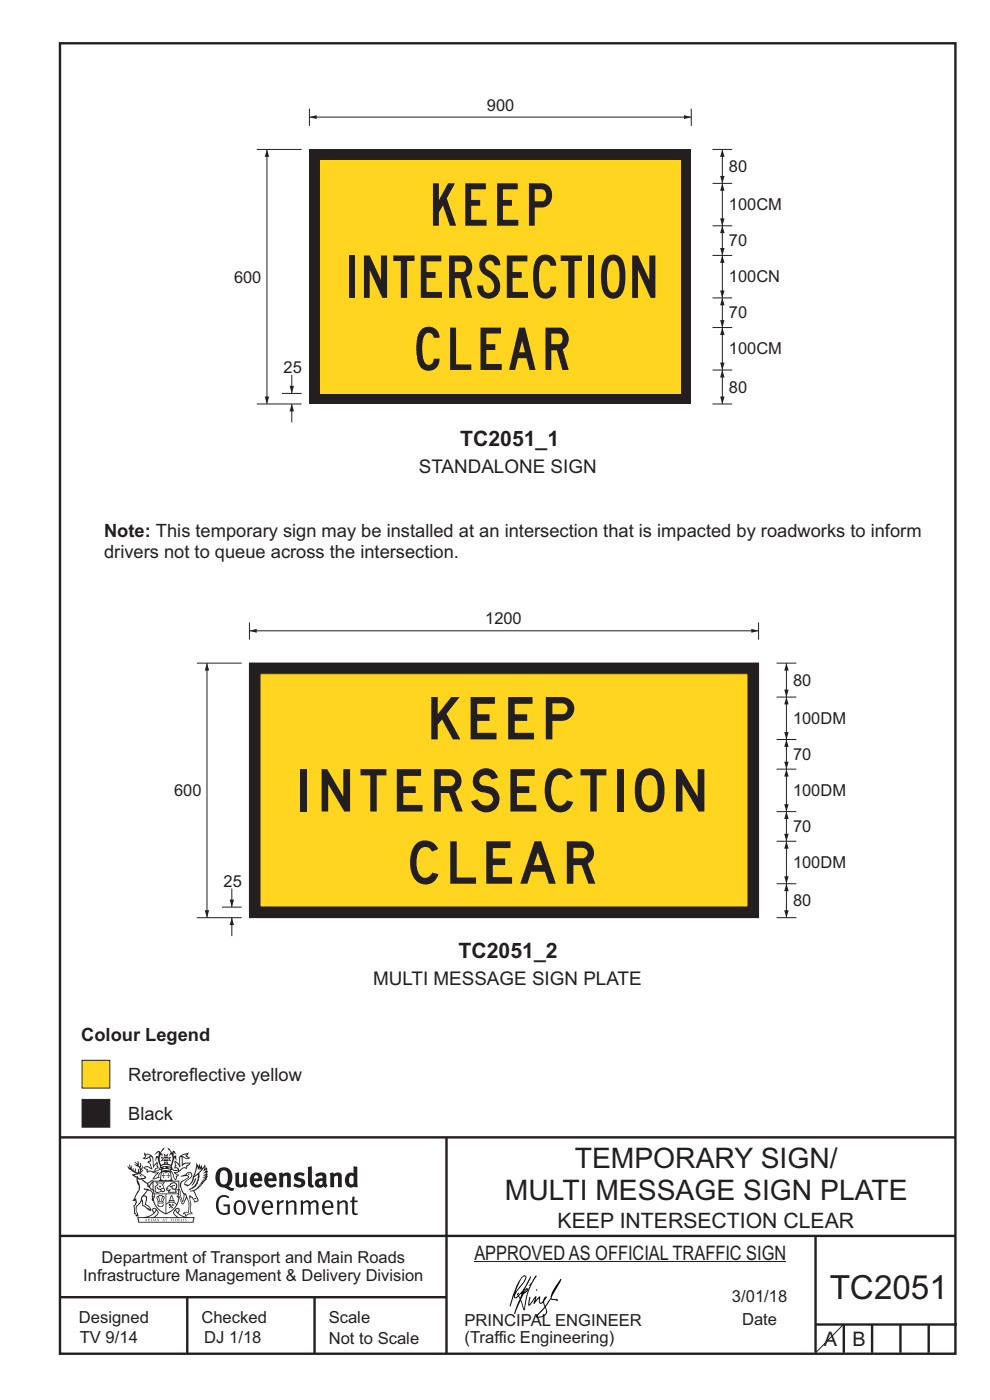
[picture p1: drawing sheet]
<svg xmlns="http://www.w3.org/2000/svg" width="210mm" height="297mm" viewBox="0 0 210 297" stroke-linecap="round" stroke-linejoin="round" font-family="sans-serif">
<g fill="none" stroke="#231f20" stroke-width=".51">
<path d="M12.7 9.2h190v278h-190zM12.7 241.3h190M94.7 241.4v45.8M12.7 275.2h82M12.7 262.2h190.1M39.7 275.2v12M66.7 275.2v12M173 262.1v24.9M173 281h30M179 281v6M185 281v6M191 281v6"/>
<path d="M197 281v6"/>
</g>
<g fill="#231f20">
<path d="M47 248.4a2.55 2.55 0 0 0 0 2.7l.3 .2a.81 .81 0 0 0 1-1v-.5a1.04 1.04 0 0 0-1.1-1.5zM46.3 248.1a1.82 1.82 0 0 1 2.1-.2 1.82 1.82 0 0 1 .9 1.8 2.29 2.29 0 0 1-.8 2l.7 .3h.5l-.2 .6a2.87 2.87 0 0 1-2-.7 2.12 2.12 0 0 1-1.7-3.1z" fill-rule="evenodd"/>
<path d="M49.9 248.9l.8-.2v2a.46 .46 0 0 0 .3 .6 .46 .46 0 0 0 .6-.3v-2.1l.7-.2v2.4l.2 .5-.5 .3-.3-.3a1.02 1.02 0 0 1-1.2 .3 1.02 1.02 0 0 1-.6-1.1z" fill-rule="evenodd"/>
<path d="M54 249.5l-.1 .5h.9a.49 .49 0 0 0-.2-.6 .49 .49 0 0 0-.6 .1zM53.4 249.1a1.34 1.34 0 0 1 1.6-.2 1.34 1.34 0 0 1 .6 1.5v.2h-1.7a.77 .77 0 0 0 .5 .8 .77 .77 0 0 0 .9-.4l.3 .5a1.59 1.59 0 0 1-2 .2 1.59 1.59 0 0 1-.5-2.1z" fill-rule="evenodd"/>
<path d="M57 249.5l-.1 .5h1a.49 .49 0 0 0-.2-.6 .49 .49 0 0 0-.7 .1zM56.4 249.1a1.34 1.34 0 0 1 1.6-.2 1.34 1.34 0 0 1 .7 1.5v.2h-1.8a.77 .77 0 0 0 .5 .8 .77 .77 0 0 0 .9-.4l.4 .5a1.59 1.59 0 0 1-2.1 .2 1.59 1.59 0 0 1-.5-2.1z" fill-rule="evenodd"/>
<path d="M59.2 248.9l.7-.2 .1 .4a.95 .95 0 0 1 1-.3 .95 .95 0 0 1 .7 .8v2.3h-.8v-2.3a.46 .46 0 0 0-.8 .1v2.2h-.8z" fill-rule="evenodd"/>
<path d="M62.6 249.1a1.75 1.75 0 0 1 2-.1l-.2 .5-.6-.2a.43 .43 0 0 0-.6 .3l.4 .3a1.04 1.04 0 0 1 1.2 1.1 1.04 1.04 0 0 1-1.4 1l-1.2-.4 .3-.6 1 .4 .4-.4a.88 .88 0 0 0-1-.5l-.4-.2-.1-.4z" fill-rule="evenodd"/>
<path d="M65.3 247.6l.8-.2 .1 3.8 .3 .2 .1 .4a.88 .88 0 0 1-1 0 .88 .88 0 0 1-.3-1z" fill-rule="evenodd"/>
<path d="M67.8 250.6a.43 .43 0 0 0-.1 .7 .43 .43 0 0 0 .7-.1v-.7zM66.8 249.1a1.7 1.7 0 0 1 2.4 .1v1.9l.3 .4-.4 .5-.5-.4a1.03 1.03 0 0 1-1.7-.1 1.03 1.03 0 0 1 .8-1.5h.7v-.4a.8 .8 0 0 0-1.2 .1z" fill-rule="evenodd"/>
<path d="M70 248.9l.7-.2 .1 .4a.95 .95 0 0 1 1-.3 .95 .95 0 0 1 .7 .8v2.3h-.8v-2.3a.46 .46 0 0 0-.8 .1v2.2h-.8z" fill-rule="evenodd"/>
<path d="M74.3 249.5a1.48 1.48 0 0 0 0 1.7h.5l.2-.1v-1.5l-.3-.2zM75 247.4l.8 .1 .1 4.4h-.7l-.1-.2a1.26 1.26 0 0 1-1.4 0 1.26 1.26 0 0 1-.5-1.3 1.29 1.29 0 0 1 .4-1.4 1.29 1.29 0 0 1 1.4-.1z" fill-rule="evenodd"/>
<path d="M46.4 253.9a1.72 1.72 0 0 1 2.3 0l-.3 .3a1.24 1.24 0 0 0-1.4-.2 1.24 1.24 0 0 0-.6 1.4 1.49 1.49 0 0 0 1.2 1.9l.7-.1v-1.3h-.8l-.1-.4h1.3v1.9a1.93 1.93 0 0 1-2.2 0 1.93 1.93 0 0 1-.7-2.2l.2-.8z" fill-rule="evenodd"/>
<path d="M50.4 255.1a1.65 1.65 0 0 0 .2 2.2 .99 .99 0 0 0 1-1.4 .78 .78 0 0 0-.4-.8 .78 .78 0 0 0-.8 0zM50 254.9a1.33 1.33 0 0 1 1.6-.1 1.33 1.33 0 0 1 .5 1.4 1.31 1.31 0 0 1-1.3 1.6 1.31 1.31 0 0 1-1.2-1.6v-.6z" fill-rule="evenodd"/>
<path d="M52.5 254.7l.4-.1 .9 2.6 .8-2.5h.5l-1.1 3h-.5z" fill-rule="evenodd"/>
<path d="M56.3 255.2l-.2 .7h1.3a.7 .7 0 0 0-.3-.8 .7 .7 0 0 0-.8 .1zM55.9 255a1.22 1.22 0 0 1 1.5-.2 1.22 1.22 0 0 1 .5 1.5h-1.8a.93 .93 0 0 0 .5 1 .93 .93 0 0 0 1.1-.2l.2 .3a1.43 1.43 0 0 1-1.8 .1 1.43 1.43 0 0 1-.6-1.7z" fill-rule="evenodd"/>
<path d="M58.7 254.7l.4-.1 .1 .5 .4-.4 .6-.1-.2 .5a.66 .66 0 0 0-.8 .7v1.9h-.4z" fill-rule="evenodd"/>
<path d="M60.6 254.7l.4-.1 .1 .5a.94 .94 0 0 1 1-.5 .94 .94 0 0 1 .8 .8v2.3h-.5l-.1-2.5a.81 .81 0 0 0-1.2 .3v2.2h-.4z" fill-rule="evenodd"/>
<path d="M63.7 254.7l.5-.1 .1 .5 .4-.3a.78 .78 0 0 1 1.1 .3 .9 .9 0 0 1 1-.5 .9 .9 0 0 1 .8 .8v2.3h-.5l-.1-2.5a.67 .67 0 0 0-1.1 .3v2.2h-.5v-2.4l-.4-.3-.7 .4v2.3h-.5z" fill-rule="evenodd"/>
<path d="M69 255.2l-.1 .7h1.3a.7 .7 0 0 0-.3-.8 .7 .7 0 0 0-.9 .1zM68.7 255a1.22 1.22 0 0 1 1.5-.2 1.22 1.22 0 0 1 .5 1.5h-1.8a.93 .93 0 0 0 .4 1 .93 .93 0 0 0 1.2-.2l.1 .3a1.44 1.44 0 0 1-1.7 .1 1.44 1.44 0 0 1-.6-1.7z" fill-rule="evenodd"/>
<path d="M71.4 254.7l.5-.1 .1 .5a.94 .94 0 0 1 1-.5 .94 .94 0 0 1 .8 .8v2.3h-.5l-.1-2.5a.81 .81 0 0 0-1.2 .3v2.2h-.4z" fill-rule="evenodd"/>
<path d="M74.7 253.9l.5-.1v.9h.7l-.1 .3h-.6v2.2l.1 .2h.5l.1 .3a.75 .75 0 0 1-1.2-.6v-2.1h-.4v-.3h.4z" fill-rule="evenodd"/>
<path d="M30.8 244.9l1.1 .3-.9 .5h-.4l.6-.5zM31.8 245.4h.2a2.44 2.44 0 0 1 .4 1.9l.1 .5 .7-1-.1 .6 .3 .3a.57 .57 0 0 0-.6 .7l-1-.1-.5 .2 .2-.5-.8-.3 .7-.1 .9 .5 .1-.1-.6-1.3-.2-.2h.5zM30.7 244.4l-.1 .5 .2 .4-.6 .4a1.04 1.04 0 0 0 1.4-.1l.2 .6-.3 .1-.2 .4a.94 .94 0 0 1 .8 1.1l-.2-.1a1.16 1.16 0 0 0-1.5-.1l.3 .4 .4 .2 .1 .5 .2 .1 .1-.2a.94 .94 0 0 1 1.1 .2l.8 .1-1.2 1.2a1.13 1.13 0 0 0 1.2-.2l.4-.1-.1-.4 .5-.8a.83 .83 0 0 0-.6 1.1l-.3-.1-.7 .4 1.1-1.4-.5 .1-.5-.1 1.3-.5-.1-.1-.9 .4v-.3l.2-.2 .3 .1 .1-.3-.2-.4v-.6l-.1-.4-.7 1v-.7a1.42 1.42 0 0 0-1.6-1.8z" fill-rule="evenodd"/>
<path d="M38.5 245.2l.5-.2 .7-.1-.6 .3 .8 .5h-.3zM38.3 245.5l.2-.1 .1 2a1.69 1.69 0 0 1 1.6-.6l-.8 .5 .1 .5a1.1 1.1 0 0 0-1.5 .6l-.1-.5-.2-.2h-.5l.3-.4-.3-.7a1.42 1.42 0 0 1 .8 1.1l.2-.1zM37.1 246.2l.1 1-.2 .3 .1 .4h.5l.1 .2a.96 .96 0 0 1-1.1-.1l-.1 .1a1.06 1.06 0 0 0 1.3 .2v.1a.72 .72 0 0 1-1 .2l.3 .5 .6 .2-.4 .2-.1 .6-.2-.3-.4-1.1-.4-.4 .4 .9a1.54 1.54 0 0 0 .7 1.2l.2-.3a.58 .58 0 0 1 .4-.8l.2-.1h-.3l-.5-.3 .9-.5a.93 .93 0 0 1 1.2-.5v.2l.2-.2 .1-.5a.99 .99 0 0 0 .7-.8l-1.3 .1-.3 .2-.1-1.4 .9 .4 .9-.3h-.4l-.5-.4 .4-.7-.6 .2a1.46 1.46 0 0 0-1.4 2.1v.4l-.2-.4z" fill-rule="evenodd"/>
<path d="M35.6 248.9l.2 .1-.1 .3 .4 .1h-.4v.6l-.1-.6h-.3l.3-.1z" fill-rule="evenodd"/>
<path d="M34.6 248.9l.2 .1v.3l.3 .1h-.3l-.1 .6v-.6h-.4l.4-.1z" fill-rule="evenodd"/>
<path d="M34.3 248.8a.57 .57 0 0 1 .9 .2 .57 .57 0 0 1 .9-.2l.2 1.4h-.2a.57 .57 0 0 1-.9 0 .69 .69 0 0 1-1.1 0zM34.2 248.1l-.3 2.1-.2 .4h3l-.2-.4-.3-2.1h-.2v.2l-.8-.1-.8 .1v-.2z" fill-rule="evenodd"/>
<path d="M34.2 252.4a.3 .3 0 0 0 .6 0 .3 .3 0 0 0-.6 0zM33.3 250.9l.3 .3-.3 .4a.79 .79 0 0 0 0 1.3l.8-.2-.1-.3a.55 .55 0 0 1-.7-.6l.1-.1 .2 .3 .3 .2 .8-.2-.4-.7 .4-.4-.7 .2zM33 250.7l1.1 .2 .9-.2-.4 .6 .4 1.2a.56 .56 0 0 1-.8 .3l-.2 .1a.73 .73 0 0 1-.9 .1 .73 .73 0 0 1-.3-1v-.4l.6-.4z" fill-rule="evenodd"/>
<path d="M35.6 251.8l.7-.4a.58 .58 0 0 1 1-.1 .58 .58 0 0 1-.4 .9l-.3-.3a.43 .43 0 0 1 .6-.4 .57 .57 0 0 0-.8 .2l-.2-.1-.3 .1 .4 .2a.55 .55 0 0 0 .9 .4v.5h-1.3l.3-.4-.1-.1-.6 .1 .2-.3-.2-.1zM35.4 251.8l-.1 .2a.39 .39 0 0 0 .2 .6h.3l-.2 .4h1.9l-.1-.8a.86 .86 0 0 0-.1-1.3 .86 .86 0 0 0-1.3 .4z" fill-rule="evenodd"/>
<path d="M36 254.8h.8v.2h-.8zM36.4 253.8l.2 .8h-.4zM36.4 253.5l-.3 .5-.1 .6h-.2v.4l-.7 .4 .2 .1a1.48 1.48 0 0 1 2.1 .2l.2-.1-.6-.5v-.5h-.2l-.1-.6z" fill-rule="evenodd"/>
<path d="M35.8 255.4l.4 .1 .1 .3 .3-.2-.2-.2a.38 .38 0 0 1 .5 .5l-.2-.2-.3 .2 .3 .2-.3 .3-.1-.4-.4 .4-.1-.2 .4-.3-.1-.1-.2 .1z" fill-rule="evenodd"/>
<path d="M34.5 254h.2v.2l-.2 .6h-.2zM33.6 255.3h.9v.2a.55 .55 0 0 1-.8 .4v-.2l-.2-.1zM33.4 254h.2l.2 .8h-.2zM33.6 255l.8-.1 .1 .2h-.8zM33.8 253.7h.5l-.2 1.1h-.1zM33.3 253.8l-.1 .3 .3 1.1a.48 .48 0 0 0-.1 .6 .48 .48 0 0 0 .5 .2h.5a.49 .49 0 0 0 .2-.8l.3-1.1-.1-.3a1.42 1.42 0 0 0-1.5 0z" fill-rule="evenodd"/>
<path d="M33.7 251.5l.4 .1 .1 .3h-.3z" fill-rule="evenodd"/>
<path d="M41.3 250.1l.3-.2-.2 .8-.6 .8h-.2l.5-.7z" fill-rule="evenodd"/>
<path d="M39.7 249l.3-.2 .5 .2a.88 .88 0 0 1-.6 1.1 1.22 1.22 0 0 0-.8 1.3l.5 .2a.72 .72 0 0 0 .9-.4l.5-.8 .2-.6 .8-.6v.2a2.85 2.85 0 0 1-2 2.9l.1 .1a2.13 2.13 0 0 0 1.9-1.5v-.3a2.01 2.01 0 0 0 .3-1.7l1.1-1.3-.4 1 .7-.5-.7 1 .8-.4-.8 .8 .7-.2-.9 .6 .8-.1-.8 .4h.7l-.8 .3 .3 .2h-.4l.2 .3h-.4l.2 .3h-.4l.1 .2h-.1a2.16 2.16 0 0 1-2 1.1l.1 .2 .4-.1a.76 .76 0 0 1 .7 .8l.5 1.2-.6 .2a1.45 1.45 0 0 0-1.1-1.3l.2 1.8-.1 1.8 .4 .3a1.07 1.07 0 0 0-1.2 .4v-.3l-.5-.2a.87 .87 0 0 1 1.1-.1v-.7a4.4 4.4 0 0 0-.6-3.1l-.1-.3h-.2a2.16 2.16 0 0 1-.7-2.2l.3-.4 1.2-.7a.55 .55 0 0 0-.4-.8zM37.8 252.4a.76 .76 0 0 1 .3 1.1l.6 1.6 .4-1.7 .2 .1a.61 .61 0 0 1-.1 .9l-.3 .8-.2 .1-.7-1.6-.3 .1a1.18 1.18 0 0 0 .1-1.4zM41.8 247.5l.2 .7 .3-.5v.6l.4-.5a1.9 1.9 0 0 1-1.2 1.4l-.3 .3zM38.2 249.6l1.4-.2 .2 .2v.3l-.5 .2a1.26 1.26 0 0 0-.9 1.9l.2 .7a1.84 1.84 0 0 1 .1 2.1l-.4-1.4a.96 .96 0 0 0-.4-1.2l-.4 .2a.78 .78 0 0 1 0 1.3l.1 .3h.4l.4 1.1a.38 .38 0 0 0 .2 .4 .38 .38 0 0 0 .4-.1l.6-1.2a2.94 2.94 0 0 1 .4 2.5l-.1 .4h-.8l-.3 .4v.2l.4-.1 .1 .4 .2 .1a1.02 1.02 0 0 1 1.3-.5v-.4l-.3-.1 .1-1.8-.3-1.3h.1a1.14 1.14 0 0 1 .8 1 .63 .63 0 0 0 .8-.2 .63 .63 0 0 0-.2-.9l-.6-1.2 .9-.6 .2-.4h.3l-.1-.2h.4l-.1-.3h.3l-.1-.3 .5-.1-.2-.2 .6-.4v-.2h-.2l.4-.5h-.3l.3-.5-.4 .1 .4-.5v-.3l-.3 .2 .2-.7-.1-.2-.4 .3v-.8l-.6 .8-.2-.8-.2 .5-.3-.7-.1 .6-.5-.8-.1 1.4-.6 1.8a1.81 1.81 0 0 1-1 1.5l-.6-.2a1.75 1.75 0 0 1 1.1-1.2 .75 .75 0 0 0 .1-1.3 .75 .75 0 0 0-1.2 .4z" fill-rule="evenodd"/>
<path d="M41.2 254.1h.3l.2 .2-.4 .1z" fill-rule="evenodd"/>
<path d="M29.4 258.4h11.6l-.1 .8h-11.4zM31.3 258.2l.5-.1a2.48 2.48 0 0 0 1.4-1.3l.3 .5-.5 .6-.5 .3zM32.5 256.6l.3-.2 .2 .1-.3 .7zM37.2 256.8a2.65 2.65 0 0 0 1.8 1.4h-1.1l-.5-.3-.5-.6zM37.4 256.5l.2-.1 .3 .2-.3 .6zM29.2 258.2l.1 1.2h11.8l.2-1.1-.2-.1a4.1 4.1 0 0 1-3.3-.9l.3-.4-.1-.6a1.06 1.06 0 0 0-1.3 1l.2 .4 .6 .5h-4.7l.3-.1a.84 .84 0 0 0 .6-.8 .84 .84 0 0 0-.5-.8l-.3-.2h-.5l-.1 .6 .3 .4a4.2 4.2 0 0 1-3.4 .9z" fill-rule="evenodd"/>
<path d="M31 258.7l.1 .2h-.2zM31 258.5l-.3 .6 .4-.2 .2 .2z" fill-rule="evenodd"/>
<path d="M31.3 258.6h.3v.4a.25 .25 0 0 0 .2-.1 .25 .25 0 0 0-.1-.3h.1a.29 .29 0 0 1 0 .4 .29 .29 0 0 1-.4 0 .29 .29 0 0 1 0-.4z" fill-rule="evenodd"/>
<path d="M32.2 258.6a.22 .22 0 0 1 .3 .2 .22 .22 0 0 1-.3 .2zM32 258.6l.1 .4a.33 .33 0 0 0 .4 0 .33 .33 0 0 0 0-.4 .33 .33 0 0 0-.5 0z" fill-rule="evenodd"/>
<path d="M32.9 258.7l.1 .2h-.2zM32.9 258.5l-.2 .6 .3-.2 .2 .2z" fill-rule="evenodd"/>
<path d="M33.3 258.6h.2l.1 .1 .2-.1-.2 .2 .2 .3-.3-.3-.1 .3h-.1l.2-.3z" fill-rule="evenodd"/>
<path d="M34.7 258.7l.1 .2h-.2zM34.7 258.5l-.3 .6 .4-.2 .2 .2z" fill-rule="evenodd"/>
<path d="M35 258.5h.5l-.2 .1v.5h-.2l.1-.5z" fill-rule="evenodd"/>
<path d="M36.2 258.6l.3-.1-.1 .1v.2h.1h-.1v.3h-.2z" fill-rule="evenodd"/>
<path d="M36.7 258.6h.2v.5h-.2z" fill-rule="evenodd"/>
<path d="M37.3 258.6a.22 .22 0 0 1 .3 .2 .22 .22 0 0 1-.3 .2zM37.1 258.6v.4a.33 .33 0 0 0 .5 0 .33 .33 0 0 0 0-.4 .33 .33 0 0 0-.5 0z" fill-rule="evenodd"/>
<path d="M37.8 258.6l.4-.1-.2 .1v.2h.1h-.1v.2l.2 .1h-.4z" fill-rule="evenodd"/>
<path d="M38.4 258.6h.2l-.1 .4 .2 .1h-.3z" fill-rule="evenodd"/>
<path d="M38.9 258.6h.2v.5h-.2z" fill-rule="evenodd"/>
<path d="M39.3 258.6h.2h-.1l.2 .3-.2 .2-.1-.1v-.1l.2 .1z" fill-rule="evenodd"/>
<path d="M34.2 247.4a1.51 1.51 0 0 1 2 .2 2.67 2.67 0 0 0-2.1 0zM35.7 247.6l.4 .1 .1 .3-.4-.1zM34.6 247.6h.5l.1 .2h-.4zM34 247.8l.3 .2h-.3zM34.9 246.9l.3-.2 .3 .2zM34.9 245.6l.2 .1v.3h-.2zM35 245.1l.2 .2 .2-.2-.1 .3h-.2zM35.1 246.3h.2l.1 .4-.2-.2-.2 .2zM35.3 245.7l.2-.1v.4h-.2zM34.4 245.7h.3l.1 .3-.4 .1 .2-.2zM35.7 245.7h.3l-.2 .2 .2 .2-.4-.1zM32.7 244.9l1-.5-.1 1-.2-.2-.3 .2-.3 1.1 .5-1 .3 .9a1.84 1.84 0 0 1 .2 1.7l.4 .1a2.48 2.48 0 0 1 2.2 0l.2-.2-.2-.7 .7-1.8 .4 .7-.2-1-.2-.1-.2 .3v-.9l.6 .4-.6-.8-.3 .1-.1 .4-.5-.9-.5-.3 .2 .5 .6 .5-.5 .8 .4-.4a2.06 2.06 0 0 1 0 2.3l-.5-.2-.2-.6 .1-.1 .8 .2-.4-.5 .4-.5-.7 .2-.2-.2 .2-.7-.5 .4-.5-.4 .2 .7-.2 .2-.7-.2 .4 .5-.4 .5 .8-.2 .1 .1-.2 .6-.5 .2a2.02 2.02 0 0 1 0-2.2l.3 .5-.1-.7-.3-.1 .8-1.2-.4 .3-.5 .8-.2-.3a.8 .8 0 0 0-.8 .5z" fill-rule="evenodd"/>
<path d="M29.2 250.1l.3 .1a.61 .61 0 0 1 .8 .4l.3 .2a.8 .8 0 0 1 .6 1l.4 .1 .5 .5a1 1 0 0 1 .5 1.1l-.1 .7v-.5h-.1a.96 .96 0 0 0-.8-1.3l-.2-.2h-.7l-.1-.1-.1 .1 .1 .3h.6l-1.2 1.3-.2 1-.4 .6a1.33 1.33 0 0 0-.5 1.8l.2 .5a1.26 1.26 0 0 1-.5-1.5l-.1-.3a1.56 1.56 0 0 0 .4-1.7l-.3 .2 .2-.5a3.2 3.2 0 0 0 .7-3zM30.4 253.9h.4a2.06 2.06 0 0 1-.1 1.6l.7 .5 .4 .4-.6-.1-.8-.6-.1-.9a.51 .51 0 0 1 .1-.9zM28.6 249.3a1.52 1.52 0 0 1 2.1 .5l-1.1 .2-.2-.1-.1-.4h-.5zM27.5 247v.8l-.3-.4h-.1a3.1 3.1 0 0 0 1.9 1.6l-1 .1 .5 .6 .5 .1 .1 1.1a1.84 1.84 0 0 1-.3 2.5l-.4 .9-.3 .4 .2 .1 .4-.1 .1 .4-.2 .5-.3 .2 .1 1.7h.2l.3 .5 .1 .1 .4-.1-.1-.5a1.3 1.3 0 0 1-.1-1.7l.9-1 .1 1.1 .6 .2 .5 .5 .1-.1 .2 .3h.5a1.85 1.85 0 0 0-1.2-1.4l.1-.3a1.39 1.39 0 0 0 0-1.4l-.5-.1 .5-.5a.66 .66 0 0 1 .9-.4 .66 .66 0 0 1 .3 .9l-.1 .4 .2-.1v.2l-.1 .3 .2 .5 .1-.3a2.24 2.24 0 0 0 .1-2.2 .73 .73 0 0 1-.7-.7 .73 .73 0 0 1 .6-.7v-.2a.94 .94 0 0 0-.9 .8 .48 .48 0 0 1-.1-.6 .48 .48 0 0 1 .5-.2l.5-.3a.51 .51 0 0 0-.8 .2l-.5 .2-1-.8h.6l.2-.5-1.2-.7 .5-.5v-.3l-.5 .4 .1-.2a.69 .69 0 0 0 .2-1v.4l-.2 .3v-1.1l-.3-.2 .1 .6-.1 .2-.4-1.3v.7l-.6-.4 .5 .7-.6-.2 .3 .3a1 1 0 0 1 .7 1.4l-.2-.8v.9l-.5-.2v-.8l-.2 .7-.2-.1-.1-.6-.2 .4-.2-.2 .1-.7-.2 .5z" fill-rule="evenodd"/>
<path d="M29.6 249.4l.2-.1 .3 .2z" fill-rule="evenodd"/>
<path d="M32.4 250.5h5.6v2l-.2-.1v-1.7h-5.2v2.5h5.2v-.8l.1 .2-.1 1.1v-.3h-2.5v4a4.1 4.1 0 0 0 2.6-3.6l.1-.1a4 4 0 0 1-2.8 3.9 4.2 4.2 0 0 1-2.8-4.7l.1 1.2 .1-.1a3.8 3.8 0 0 0 2.5 3.4v-4h-2.5l-.2-.9z" fill-rule="evenodd"/>
<circle cx="40" cy="249.1" r=".17"/>
</g>
<path d="M100.6 267.7h66.2" fill="none" stroke="#231f20" stroke-width=".21"/>
<g fill="#000001">
<path d="M111.6 273.7l.2-.2-.5 .7zM110.4 274.5l.3 .1-.3 .7-.3-.4zM110.9 270.9l.5-.1a9.3 9.3 0 0 1-2 3.2l-.1 .2 1-2.5zM110.6 271a14.7 14.7 0 0 0-2.2 4.9l-.3 1.2 .1 .1 .8-2.4a.42 .42 0 0 0 .2 .7 .42 .42 0 0 0 .6-.3l.2-.2 .2 .6-1.1 3.1h.2l1.1-2.8 .6 1.9 .2 .2 .2-.5a13.5 13.5 0 0 1 2-6.2l.5-.5-.2-.2-1.6 2.1 .4-.1a14.9 14.9 0 0 0-1.3 5.1l-.4-1.2a1.39 1.39 0 0 1 .2-1.8l.1-.2a.92 .92 0 0 0 .8-1.2 .75 .75 0 0 0-.7 .7l-.2 .2 1.6-3.4h-.1l-.4 .7a10.5 10.5 0 0 1-2.2 3.2l.2-.4a.32 .32 0 0 0-.4 .2 .32 .32 0 0 0 .1 .4l-.5 .4a3.2 3.2 0 0 1 1.1-2.3l.5-.6a2.49 2.49 0 0 0 .7-1.6l-.3-.2z" fill-rule="evenodd"/>
<path d="M115.6 277.5a1.15 1.15 0 0 1 .1 1.3 1.15 1.15 0 0 1-1.2 .5h-.5zM112.3 275.1l-.3 1.7 .3 .2 1.2-1.5-.3 1.1 1.1-1.2a.94 .94 0 0 0 .4 1.2l.5-.3 .3 .9-1.2 1.3a.98 .98 0 0 0-.5 1 1.9 1.9 0 0 0 2.3-1.3l-.1-.3a1.02 1.02 0 0 1 .3-1.4l.5-.9 1.5 .3-.2-.5v.3l-1.1-.2v-.2l2-3.6 .1-.3-.1-.1-1.8 2.7a6.6 6.6 0 0 1-1.5 3l-.2-.2a1.01 1.01 0 0 1 .4-1.4l.1-.2-.3-.2-.3 .5-.2 .5-.5 .4-.2-.4 .1-.9-.2-.1-.8 .9 .2-.9h-.1l-1.4 1.7 .2-1.4v-.1z" fill-rule="evenodd"/>
<path d="M113.7 273.5l.3 .3h-.3z" fill-rule="evenodd"/>
</g>
<path d="M17.4 224.9h5.9v5.9h-5.9z" fill-rule="evenodd" fill="#ffd520" stroke="#231f20" stroke-width=".21"/>
<path d="M17.4 233.2h5.9v5.9h-5.9z" fill-rule="evenodd" fill="#231f20" stroke="#231f20" stroke-width=".21"/>
<path d="M65.6 24.8h81" fill="none" stroke="#231f20" stroke-width=".21"/>
<g fill="#231f20">
<path d="M145.1 24.4l1.5 .4-1.5 .5z"/>
<path d="M65.6 24.8l1.6-.4v.9z"/>
<path d="M65.6 31.7h81v54h-81z" fill-rule="evenodd"/>
</g>
<path d="M67.9 33.9h76.5v49.5h-76.5z" fill-rule="evenodd" fill="#ffd520"/>
<path d="M65.6 23v3.7M146.6 23v3.7M151.1 38.9h4.2M151.1 31.7h4.2M151.1 78.5h4.2M151.1 69.5h4.2M153.2 78.5v7.2" fill="none" stroke="#231f20" stroke-width=".21"/>
<g fill="#231f20">
<path d="M152.8 84.1h.9l-.5 1.6z"/>
<path d="M153.2 78.5l.5 1.6h-.9z"/>
</g>
<path d="M153.2 63.2v6.3" fill="none" stroke="#231f20" stroke-width=".21"/>
<g fill="#231f20">
<path d="M152.8 67.9h.9l-.5 1.6z"/>
<path d="M153.2 63.2l.5 1.6h-.9z"/>
</g>
<path d="M153.2 31.7v7.2" fill="none" stroke="#231f20" stroke-width=".21"/>
<g fill="#231f20">
<path d="M152.8 37.3h.9l-.5 1.6z"/>
<path d="M153.2 31.7l.5 1.6h-.9z"/>
</g>
<path d="M153.2 69.5v9" fill="none" stroke="#231f20" stroke-width=".21"/>
<g fill="#231f20">
<path d="M152.8 76.9h.9l-.5 1.6z"/>
<path d="M153.2 69.5l.5 1.6h-.9z"/>
</g>
<g fill="#231f20">
<path d="M89.3 69.9a2.3 2.3 0 0 1 2.6-.4 2.3 2.3 0 0 1 1.3 2.2h-1.2a1.05 1.05 0 0 0-.9-1.1 1.05 1.05 0 0 0-1.2 .8 8.8 8.8 0 0 0 .1 5.3 1.04 1.04 0 0 0 1.3 .6 1.04 1.04 0 0 0 .7-1.2h1.2a2.34 2.34 0 0 1-2.1 2.6 2.34 2.34 0 0 1-2.5-2.1 11 11 0 0 1 .4-6.2z"/>
<path d="M95.5 69.5h1.3v7.8h3.2v1.2h-4.5z"/>
<path d="M101.9 69.5h4.4v1.3h-3.1v2.2h1.9v1.2h-1.9v3h3.2v1.3h-4.5z"/>
<path d="M74.1 54.2h1.2v9h-1.2z"/>
<path d="M77.2 54.2h1.2l2.4 5.2v-5.2h1.3v9h-1l-2.7-5.9v5.9h-1.2z"/>
<path d="M83.4 54.2h4.5v1.2h-1.5v7.8h-1.4v-7.8h-1.6z"/>
<path d="M89.3 54.2h4.3v1.3h-3.1v2.2h1.9v1.2h-1.9v3h3.3v1.3h-4.5z"/>
<path d="M102.4 54.6a2.21 2.21 0 0 1 2.4-.4 2.21 2.21 0 0 1 1.3 2.1h-1.2a1.01 1.01 0 0 0-1.6-.8 1.01 1.01 0 0 0 .2 1.7 3.6 3.6 0 0 1 2.1 5.2 2.47 2.47 0 0 1-2.9 .8 2.47 2.47 0 0 1-1.5-2.6h1.3a1.23 1.23 0 0 0 1.3 1.5 1.23 1.23 0 0 0 1-1.7 3.3 3.3 0 0 0-2.2-2.2 2.34 2.34 0 0 1-.2-3.6z"/>
<path d="M107.5 54.2h4.4v1.3h-3.2v2.2h2v1.2h-2v3h3.3v1.3h-4.5z"/>
<path d="M114.1 54.6a2.3 2.3 0 0 1 2.5-.4 2.3 2.3 0 0 1 1.4 2.2h-1.3a1.05 1.05 0 0 0-.9-1.1 1.05 1.05 0 0 0-1.1 .8 8.8 8.8 0 0 0 .1 5.3 1.04 1.04 0 0 0 1.3 .6 1.04 1.04 0 0 0 .6-1.2h1.3a2.34 2.34 0 0 1-2.1 2.6 2.34 2.34 0 0 1-2.6-2.1 11 11 0 0 1 .4-6.2z"/>
<path d="M118.9 54.2h4.5v1.2h-1.5v7.8h-1.4v-7.8h-1.6z"/>
<path d="M124.8 54.2h1.2v9h-1.2z"/>
<path d="M134.1 54.2h1.2l2.4 5.2v-5.2h1.3v9h-1l-2.7-5.9v5.9h-1.2z"/>
<path d="M91.8 38.9h1.3v3.6l2-3.6h1.4l-1.7 3.2 2 5.8h-1.4l-1.4-4.3-.9 1.5v2.8h-1.3z"/>
<path d="M98.7 38.9h4.4v1.3h-3.2v2.2h2v1.2h-2v3h3.3v1.3h-4.5z"/>
<path d="M105.4 38.9h4.4v1.3h-3.1v2.2h1.9v1.2h-1.9v3h3.2v1.3h-4.5z"/>
<path d="M110.7 72.3l.7 2.4h-1.3zM110.1 69.5l-2.1 9h1.3l.6-2.5h1.8l.6 2.5h1.3l-2.2-9z"/>
<path d="M115.7 69.5v9h1.2v-4.2h1.2l1.2 4.2h1.3l-1.2-4.4a2.5 2.5 0 0 0 1.2-2.5 2.5 2.5 0 0 0-1.9-2.1zM116.9 70.8h1.6a1.17 1.17 0 0 1 .6 1.8l-.3 .4h-1.9z"/>
<path d="M95.2 54.2v9h1.3v-4.2h1.2l1.1 4.2h1.4l-1.3-4.4a2.5 2.5 0 0 0 1.2-2.5 2.5 2.5 0 0 0-1.8-2.1zM96.5 55.5h1.6a1.17 1.17 0 0 1 .6 1.8l-.4 .4h-1.8z"/>
<path d="M128.5 54.7a7.1 7.1 0 0 0-1 5.1 4.2 4.2 0 0 0 1.4 3.3 2.28 2.28 0 0 0 3.4-1.6 9.3 9.3 0 0 0-.4-6.6 2.22 2.22 0 0 0-3.4-.2zM129.4 55.5a1.06 1.06 0 0 1 1.2-.1 1.06 1.06 0 0 1 .6 1 7.8 7.8 0 0 1-.5 5.4 1.13 1.13 0 0 1-1.2 .1 1.13 1.13 0 0 1-.6-1.2 10.5 10.5 0 0 1 .3-4.8z"/>
<path d="M112.2 38.9v9h1.2v-3.9a4.1 4.1 0 0 0 2.5-.2 2.77 2.77 0 0 0-.3-4.8zM113.4 40.1h1.6a1.37 1.37 0 0 1 .9 1.3 1.37 1.37 0 0 1-.9 1.3h-1.6z"/>
</g>
<path d="M151.1 54.2h4.2M153.2 47.9v6.3M151.1 63.2h4.2" fill="none" stroke="#231f20" stroke-width=".21"/>
<g fill="#231f20">
<path d="M152.8 52.6h.9l-.5 1.6z"/>
<path d="M153.2 47.9l.5 1.6h-.9z"/>
</g>
<path d="M153.2 54.2v9" fill="none" stroke="#231f20" stroke-width=".21"/>
<g fill="#231f20">
<path d="M152.8 61.6h.9l-.5 1.6z"/>
<path d="M153.2 54.2l.5 1.6h-.9z"/>
</g>
<path d="M153.2 38.9v9M151.1 47.9h4.2" fill="none" stroke="#231f20" stroke-width=".21"/>
<g fill="#231f20">
<path d="M152.8 46.3h.9l-.5 1.6z"/>
<path d="M153.2 38.9l.5 1.6h-.9z"/>
</g>
<path d="M54.5 31.7h9.5M56.6 31.7v54M54.5 85.7h9.5M59.8 83.5h4.2M151.1 85.7h4.2" fill="none" stroke="#231f20" stroke-width=".21"/>
<g fill="#231f20">
<path d="M56.2 84.1h.9l-.5 1.6z"/>
<path d="M56.6 31.7l.5 1.6h-.9z"/>
</g>
<path d="M61.9 85.7v3.9" fill="none" stroke="#231f20" stroke-width=".21"/>
<path d="M61.9 85.7l.5 1.6h-1z" fill="#231f20"/>
<path d="M61.9 79.5v3.9" fill="none" stroke="#231f20" stroke-width=".21"/>
<path d="M61.4 81.9h1l-.5 1.6z" fill="#231f20"/>
<path d="M178.7 281.1l-5.8 6" fill="none" stroke="#231f20" stroke-width=".21"/>
<path d="M52.9 140.7h108v54h-108z" fill-rule="evenodd" fill="#231f20"/>
<path d="M52.9 140.7h108v54h-108z" fill="none" stroke="#231f20" stroke-width=".21"/>
<path d="M55.2 142.9h103.5v49.5h-103.5z" fill-rule="evenodd" fill="#ffd520"/>
<path d="M52.9 133.8h108M55.2 142.9h103.5v49.5h-103.5z" fill="none" stroke="#231f20" stroke-width=".21"/>
<g fill="#231f20">
<path d="M159.4 133.4l1.5 .4-1.5 .4z"/>
<path d="M52.9 133.8l1.6-.4v.8z"/>
</g>
<path d="M52.9 132v3.7M160.9 132v3.7M164.7 147.9h4.2M164.7 140.7h4.2M164.7 178.5h4.2M164.7 187.5h4.2M166.8 187.5v7.2" fill="none" stroke="#231f20" stroke-width=".21"/>
<g fill="#231f20">
<path d="M166.4 193.1h.9l-.5 1.6z"/>
<path d="M166.8 187.5l.5 1.6h-.9z"/>
</g>
<path d="M166.8 172.2v6.3" fill="none" stroke="#231f20" stroke-width=".21"/>
<g fill="#231f20">
<path d="M166.4 176.9h.9l-.5 1.6z"/>
<path d="M166.8 172.1l.5 1.6h-.9z"/>
</g>
<path d="M166.8 140.7v7.2" fill="none" stroke="#231f20" stroke-width=".21"/>
<g fill="#231f20">
<path d="M166.4 146.3h.9l-.5 1.6z"/>
<path d="M166.8 140.7l.5 1.6h-.9z"/>
</g>
<path d="M166.8 178.5v9" fill="none" stroke="#231f20" stroke-width=".21"/>
<g fill="#231f20">
<path d="M166.4 185.9h.9l-.5 1.6z"/>
<path d="M166.8 178.4l.5 1.6h-.9z"/>
</g>
<g fill="#231f20">
<path d="M88.2 179a2.99 2.99 0 0 1 4.8 1.1l-1.4 .6a1.54 1.54 0 0 0-1.6-1 1.54 1.54 0 0 0-1.3 1.3 5.3 5.3 0 0 0 .5 4.8 1.54 1.54 0 0 0 2.5-.7l1.3 .3a2.91 2.91 0 0 1-2.9 2.3 2.91 2.91 0 0 1-2.8-2.5 6.9 6.9 0 0 1 .9-6.2z"/>
<path d="M95.5 178.5h1.4v7.6h4.1v1.4h-5.5z"/>
<path d="M103.1 178.5h5.2v1.4h-3.8v2.2h2.7v1.4h-2.7v2.6h4.1v1.4h-5.5z"/>
<path d="M63.7 163.2h1.4v9h-1.4z"/>
<path d="M68.2 163.2h1.2l3.4 5.8v-5.8h1.5v9h-1.3l-3.4-5.8v5.8h-1.4z"/>
<path d="M76.5 163.2h5.5v1.3h-2.1v7.7h-1.4v-7.7h-2z"/>
<path d="M84.2 163.2h5.1v1.4h-3.7v2.2h2.6v1.4h-2.6v2.6h4v1.4h-5.4z"/>
<path d="M101.1 163.8a2.68 2.68 0 0 1 4.5 1.2l-1.3 .4a1.29 1.29 0 0 0-1.8-.9 1.29 1.29 0 0 0-.5 1.9l.5 .2a3 3 0 0 1 3.4 3.3 2.99 2.99 0 0 1-2.3 2.4 2.99 2.99 0 0 1-3-1.2l-.7-1.1 1.4-.4a1.78 1.78 0 0 0 1.5 1.2 1.78 1.78 0 0 0 1.7-.8 1.37 1.37 0 0 0-1.3-1.8 2.68 2.68 0 0 1-2.9-2.4l.1-.9z"/>
<path d="M108.3 163.2h5.1v1.4h-3.7v2.2h2.6v1.4h-2.6v2.6h4.1v1.4h-5.5z"/>
<path d="M116.8 163.7a2.99 2.99 0 0 1 4.7 1.1l-1.3 .6a1.54 1.54 0 0 0-1.6-1 1.54 1.54 0 0 0-1.4 1.3 5.3 5.3 0 0 0 .6 4.8 1.54 1.54 0 0 0 2.4-.7l1.4 .3a2.91 2.91 0 0 1-3 2.3 2.91 2.91 0 0 1-2.7-2.5 6.9 6.9 0 0 1 .9-6.2z"/>
<path d="M123.1 163.2h5.5v1.3h-2v7.7h-1.4v-7.7h-2.1z"/>
<path d="M130.8 163.2h1.5v9h-1.5z"/>
<path d="M143.4 163.2h1.2l3.4 5.8v-5.8h1.4v9h-1.2l-3.4-5.8v5.8h-1.4z"/>
<path d="M91.5 147.9h1.3v3.6l2.9-3.6h1.8l-2.8 3.5 3 5.5h-1.6l-2.3-4.3-1 1.1v3.2h-1.3z"/>
<path d="M99.8 147.9h5.2v1.4h-3.8v2.2h2.6v1.4h-2.6v2.6h4.1v1.4h-5.5z"/>
<path d="M107.8 147.9h5.2v1.4h-3.8v2.2h2.6v1.4h-2.6v2.6h4.1v1.4h-5.5z"/>
<path d="M113.4 178.5h1.4l3.1 9h-1.5l-.8-2.6h-2.9l-.8 2.6h-1.5zM114.1 180.8l-.9 2.7h1.8z"/>
<path d="M121.6 179.9h1.9a1.11 1.11 0 0 1 1.2 1 1.11 1.11 0 0 1-1.1 1.2h-2zM120.2 178.5v9h1.4v-4h1.8l1.4 4h1.5l-1.6-4.3a2.52 2.52 0 0 0 1.3-2.8 2.52 2.52 0 0 0-2.4-1.9z"/>
<path d="M93.5 164.6h1.9a1.11 1.11 0 0 1 1.1 1 1.11 1.11 0 0 1-1 1.2h-2zM92.1 163.2v9h1.4v-4h1.7l1.5 4h1.5l-1.6-4.3a2.52 2.52 0 0 0 1.2-2.8 2.52 2.52 0 0 0-2.3-1.9z"/>
<path d="M135.6 163.9a7.7 7.7 0 0 0-.1 7.3 2.97 2.97 0 0 0 3.3 1 2.97 2.97 0 0 0 2-2.7 6.6 6.6 0 0 0-1.3-5.9 2.91 2.91 0 0 0-3.9 .3zM136.8 164.9a1.56 1.56 0 0 1 1.7-.3 1.56 1.56 0 0 1 .9 1.5 6.1 6.1 0 0 1-.5 4.4 1.58 1.58 0 0 1-1.8 .3 1.58 1.58 0 0 1-.9-1.5 5.7 5.7 0 0 1 .6-4.4z"/>
<path d="M117.2 149.2h2.1a1.16 1.16 0 0 1 1.1 1.1 1.16 1.16 0 0 1-1.1 1.2h-2.1zM115.8 147.9v9h1.4v-4a5.9 5.9 0 0 0 3.1-.2 2.5 2.5 0 0 0 1.5-2.9 2.5 2.5 0 0 0-2.6-1.9z"/>
</g>
<path d="M166.8 156.9v6.3M164.7 172.2h4.2M164.7 163.2h4.2" fill="none" stroke="#231f20" stroke-width=".21"/>
<g fill="#231f20">
<path d="M166.4 161.6h.9l-.5 1.6z"/>
<path d="M166.8 156.8l.5 1.6h-.9z"/>
</g>
<path d="M166.8 163.2v9" fill="none" stroke="#231f20" stroke-width=".21"/>
<g fill="#231f20">
<path d="M166.4 170.6h.9l-.5 1.6z"/>
<path d="M166.8 163.1l.5 1.6h-.9z"/>
</g>
<path d="M164.7 156.9h4.2M166.8 147.9v9" fill="none" stroke="#231f20" stroke-width=".21"/>
<g fill="#231f20">
<path d="M166.4 155.3h.9l-.5 1.6z"/>
<path d="M166.8 147.8l.5 1.6h-.9z"/>
</g>
<path d="M41.8 140.7h9.5M43.9 140.7v54M41.8 194.7h9.5M47.1 192.4h4.2M164.7 194.7h4.2" fill="none" stroke="#231f20" stroke-width=".21"/>
<g fill="#231f20">
<path d="M43.4 193.1h1l-.5 1.6z"/>
<path d="M43.9 140.7l.5 1.6h-1z"/>
</g>
<path d="M49.2 194.7v3.9" fill="none" stroke="#231f20" stroke-width=".21"/>
<path d="M49.2 194.7l.4 1.6h-.9z" fill="#231f20"/>
<path d="M49.2 188.5v3.9" fill="none" stroke="#231f20" stroke-width=".21"/>
<path d="M48.7 190.8h.9l-.4 1.6z" fill="#231f20"/>
<text font-size="7.1" fill="#231f20" x="176" y="275.6">TC2051</text>
<g font-size="6" fill="#231f20">
<text x="121.9" y="247.7">TEMPORARY SIGN/</text>
<text x="107.1" y="254.5">MULTI MESSAGE SIGN PLATE</text>
</g>
<g font-size="4.5" fill="#231f20">
<text x="97.6" y="94.6">TC2051_1</text>
<text x="97.3" y="203.2">TC2051_2</text>
<text x="118.3" y="260.4">KEEP INTERSECTION CLEAR</text>
</g>
<g font-size="4.2" fill="#231f20">
<text x="100.6" y="267.2">APPROVED AS OFFICIAL TRAFFIC SIGN</text>
<text x="174.7" y="285.6">A</text>
<text x="180.8" y="285.6">B</text>
</g>
<g font-size="4" fill="#231f20">
<text x="88.8" y="100.3">STANDALONE SIGN</text>
<text x="79.1" y="209">MULTI MESSAGE SIGN PLATE</text>
</g>
<g font-size="3.9" fill="#231f20">
<text x="22.1" y="114">Note: This temporary sign may be installed at an intersection that is impacted by roadworks to inform</text>
<text x="22.1" y="118.3">drivers not to queue across the intersection.</text>
<text x="17.2" y="220.8">Colour Legend</text>
<text x="27.2" y="229.3">Retroreflective yellow</text>
<text x="27.2" y="237.5">Black</text>
</g>
<g font-size="3.5" fill="#231f20">
<text x="103.3" y="23.5">900</text>
<text x="154.6" y="36.5">80</text>
<text x="154.6" y="44.5">100CM</text>
<text x="154.6" y="52.2">70</text>
<text x="49.6" y="60">600</text>
<text x="154.6" y="59.8">100CN</text>
<text x="154.6" y="67.5">70</text>
<text x="154.6" y="75.1">100CM</text>
<text x="60.1" y="79.2">25</text>
<text x="154.6" y="83.3">80</text>
<text x="102.9" y="132.5">1200</text>
<text x="168.2" y="145.5">80</text>
<text x="168.2" y="153.5">100DM</text>
<text x="168.2" y="161.2">70</text>
<text x="36.9" y="168.9">600</text>
<text x="168.2" y="168.8">100DM</text>
<text x="168.2" y="176.5">70</text>
<text x="168.2" y="184.1">100DM</text>
<text x="47.4" y="188.2">25</text>
<text x="168.2" y="192.3">80</text>
<text x="21.6" y="267.9">Department of Transport and Main Roads</text>
<text x="17.7" y="271.8">Infrastructure Management &amp; Delivery Division</text>
<text x="16.7" y="280.6">Designed</text>
<text x="42.7" y="280.6">Checked</text>
<text x="69.7" y="280.6">Scale</text>
<text x="98.5" y="281.3">PRINCIPAL ENGINEER</text>
<text x="155.3" y="276.2">3/01/18</text>
<text x="157.4" y="281.2">Date</text>
<text x="16.9" y="284.8">TV 9/14</text>
<text x="43.3" y="284.8">DJ 1/18</text>
<text x="69.7" y="285.2">Not to Scale</text>
<text x="98.5" y="284.8">(Traffic Engineering)</text>
</g>
</svg>
